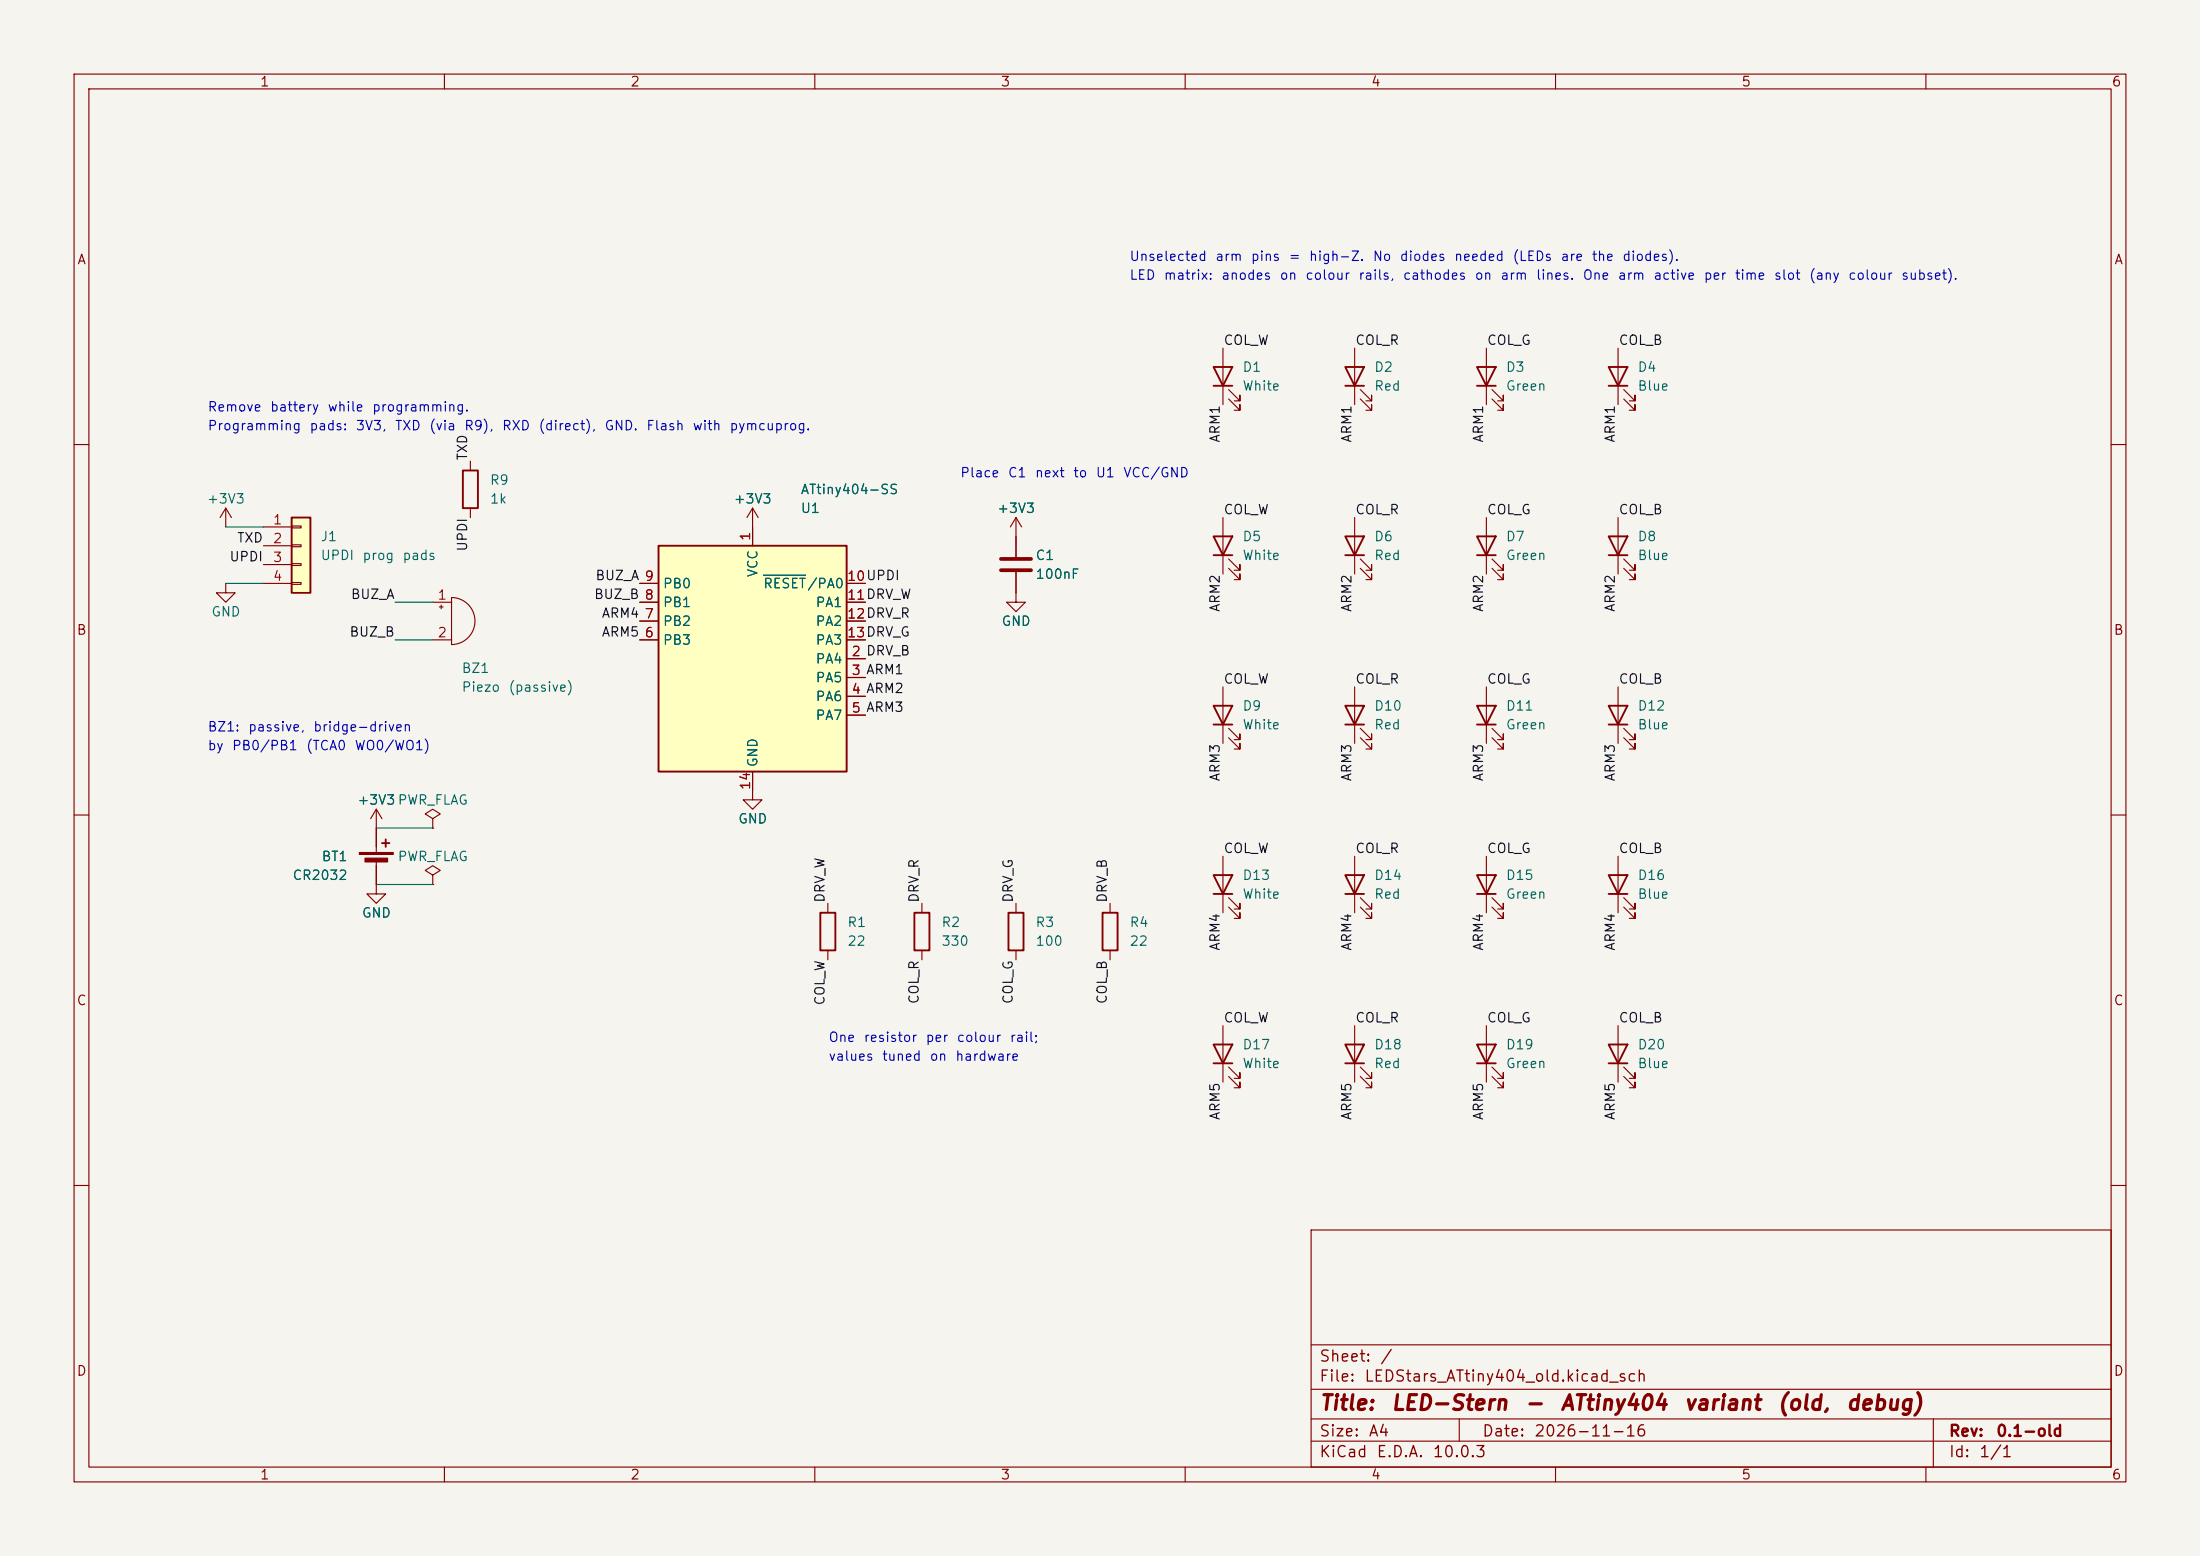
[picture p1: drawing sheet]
<svg xmlns="http://www.w3.org/2000/svg" width="297mm" height="210mm" viewBox="0 0 297 210" stroke-linecap="round" stroke-linejoin="round" font-family="sans-serif">
<path d="M0 0h297v210h-297z" fill="#f5f4ef" stroke="#f5f4ef" stroke-width=".14"/>
<g fill="none" stroke="#840000" stroke-width=".15">
<path d="M10 10h277v190h-277zM12 12h273v186h-273zM60 10v2M110 10v2M160 10v2M210 10v2M260 10v2M10 60h2M218.4 69.9v7.6M219.2 76.7l1.5 1.5v-.7v.7h-.7M219.2 75.4l1.5 1.6v-.8v.8h-.7M285 60h2"/>
<path d="M10 110h2M50.8 116.1v4.6h1.3l-1.3 1.2-1.3-1.2h1.3M50.8 109.2v5.9M50.8 109.2l-.8 1.3M50.8 109.2l.8 1.3M58.4 118.1l1-.6-1-.7-1 .7 1 .6v1.3M58.4 119.4h.1M200.7 115.6v7.6M285 110h2M201.4 122.4l1.5 1.6v-.8v.8h-.7M201.4 121.2l1.5 1.5v-.8v.8h-.7M10 160h2"/>
<path d="M177 166h108v32h-108zM285 160h2M60 198v2M110 198v2M160 198v2M177 194.5h108M177 191.5h108M177 187.5h108M177 181.5h108M197 191.5v3M210 198v2M260 198v2"/>
<path d="M261 191.5v6.5"/>
</g>
<path d="M217.2 72.4h2.5l-1.3 2.5zM217.2 74.9h2.5M51.6 113.8h1M52.1 113.3v1M199.4 118.1h2.5l-1.2 2.6zM199.4 120.7h2.5" fill="none" stroke="#840000" stroke-width=".25"/>
<g fill="#840000" stroke="#840000" stroke-width=".15">
<path d="M48.5 115.1h4.6v.2h-4.6z"/>
<path d="M49.3 115.8h3v.5h-3z"/>
</g>
<path d="M39.4 69.9h2.5v10.1h-2.5z" fill="#ffffc2"/>
<g fill="none" stroke="#840000" stroke-width=".25">
<path d="M181.6 49.5h2.5l-1.2 2.6zM181.6 52.1h2.5M217.2 49.5h2.5l-1.3 2.6zM217.2 52.1h2.5M39.4 69.9h2.5v10.1h-2.5zM163.8 72.4h2.6l-1.3 2.5zM163.8 74.9h2.6M181.6 72.4h2.5l-1.2 2.5zM181.6 74.9h2.5M163.8 95.3h2.6l-1.3 2.5zM163.8 97.8h2.6M181.6 95.3h2.5l-1.2 2.5z"/>
<path d="M181.6 97.8h2.5M199.4 95.3h2.5l-1.2 2.5zM199.4 97.8h2.5M217.2 95.3h2.5l-1.3 2.5zM217.2 97.8h2.5M163.8 118.1h2.6l-1.3 2.6zM217.2 118.1h2.5l-1.3 2.6zM110.7 123.2h2.1v5.1h-2.1zM123.4 123.2h2.1v5.1h-2.1zM136.1 123.2h2.1v5.1h-2.1zM148.8 123.2h2.1v5.1h-2.1zM163.8 120.7h2.6"/>
<path d="M217.2 120.7h2.5M163.8 141h2.6l-1.3 2.5zM163.8 143.5h2.6"/>
</g>
<g fill="none" stroke="#840000" stroke-width=".15">
<path d="M182.9 47v7.6M183.6 53.8l1.6 1.6v-.8v.8h-.8M183.6 52.6l1.6 1.5v-.8v.8h-.8M218.4 47v7.6M219.2 53.8l1.5 1.6v-.8v.8h-.7M219.2 52.6l1.5 1.5v-.8v.8h-.7M30.5 78.7v1.3h1.2l-1.2 1.3-1.3-1.3h1.3M35.6 71.1h3.8M35.6 73.7h3.8M35.6 76.2h3.8M35.6 78.7h3.8M39.4 71h1.2v.2h-1.2z"/>
<path d="M39.4 73.5h1.2v.3h-1.2zM39.4 76.1h1.2v.2h-1.2zM39.4 78.6h1.2v.3h-1.2zM137.2 77.2v4.1h1.2l-1.2 1.3-1.3-1.3h1.3M137.2 69.9v5.3M137.2 69.9l-.8 1.2M137.2 69.9l.7 1.2M165.1 69.9v7.6M165.9 76.7l1.5 1.5v-.7v.7h-.8M165.9 75.4l1.5 1.6v-.8v.8h-.8M182.9 69.9v7.6M183.6 76.7l1.6 1.5v-.7v.7h-.8"/>
<path d="M183.6 75.4l1.6 1.6v-.8v.8h-.8M165.1 92.7v7.6M165.9 99.6l1.5 1.5v-.8v.8h-.8M165.9 98.3l1.5 1.5v-.7v.7h-.8M182.9 92.7v7.6M183.6 99.6l1.6 1.5v-.8v.8h-.8M183.6 98.3l1.6 1.5v-.7v.7h-.8M200.7 92.7v7.6M201.4 99.6l1.5 1.5v-.8v.8h-.7M201.4 98.3l1.5 1.5v-.7v.7h-.7M218.4 92.7v7.6M219.2 99.6l1.5 1.5v-.8v.8h-.7"/>
<path d="M219.2 98.3l1.5 1.5v-.7v.7h-.7M101.6 106.7v1.3h1.3l-1.3 1.2-1.3-1.2h1.3M165.1 115.6v7.6M218.4 115.6v7.6M111.8 121.9v1.3M111.8 128.3v1.2M124.5 121.9v1.3M124.5 128.3v1.2M137.2 121.9v1.3M137.2 128.3v1.2M149.9 121.9v1.3M149.9 128.3v1.2"/>
<path d="M165.1 138.4v7.7M165.9 122.4l1.5 1.6v-.8v.8h-.8M165.9 121.2l1.5 1.5v-.8v.8h-.8M219.2 122.4l1.5 1.6v-.8v.8h-.7M219.2 121.2l1.5 1.5v-.8v.8h-.7M165.9 145.3l1.5 1.5v-.7v.7h-.8M165.9 144l1.5 1.5v-.7v.7h-.8"/>
</g>
<path d="M135.1 75.4h4.1M135.1 77h4.1" fill="none" stroke="#840000" stroke-width=".51"/>
<path d="M88.9 73.7h25.4v30.4h-25.4z" fill="#ffffc2"/>
<g fill="none" stroke="#840000" stroke-width=".25">
<path d="M163.8 49.5h2.6l-1.3 2.6zM163.8 52.1h2.6M199.4 49.5h2.5l-1.2 2.6zM199.4 52.1h2.5M62.5 63.5h2v5.1h-2zM88.9 73.7h25.4v30.4h-25.4zM199.4 72.4h2.5l-1.2 2.5zM199.4 74.9h2.5M181.6 118.1h2.5l-1.2 2.6zM181.6 120.7h2.5M181.6 141h2.5l-1.2 2.5zM181.6 143.5h2.5"/>
<path d="M199.4 141h2.5l-1.2 2.5zM199.4 143.5h2.5M217.2 141h2.5l-1.3 2.5zM217.2 143.5h2.5"/>
</g>
<g fill="none" stroke="#840000" stroke-width=".15">
<path d="M165.1 47v7.6M165.9 53.8l1.5 1.6v-.8v.8h-.8M165.9 52.6l1.5 1.5v-.8v.8h-.8M200.7 47v7.6M201.4 53.8l1.5 1.6v-.8v.8h-.7M201.4 52.6l1.5 1.5v-.8v.8h-.7M30.5 68.6l-.8 1.3M30.5 68.6l.7 1.3M30.5 68.6v2.5M63.5 62.2v1.3M63.5 68.6v1.3M86.4 78.7h2.5"/>
<path d="M101.6 68.6v5.1M101.6 68.6l-.8 1.3M101.6 68.6l.8 1.3M114.3 78.7h2.5M137.2 72.4v2.8M137.2 77.2v2.8M200.7 69.9v7.6M201.4 76.7l1.5 1.5v-.7v.7h-.7M201.4 75.4l1.5 1.6v-.8v.8h-.7M58.4 86.4h2.6M58.4 81.3h2.6M59.3 81.9h.5"/>
<path d="M59.6 81.7v.5M61 80.6a3.2 3.2 0 0 1 3.1 3.2 3.2 3.2 0 0 1-3.1 3.2zM86.4 86.4h2.5M86.4 83.8h2.5M86.4 81.3h2.5M114.3 88.9h2.5M114.3 91.4h2.5M114.3 94h2.5M114.3 96.5h2.5M114.3 86.4h2.5M114.3 83.8h2.5M114.3 81.3h2.5"/>
<path d="M50.8 111.8v2.5M50.8 116.8v2.6M58.4 110.5l1-.6-1-.7-1 .7 1 .6v1.3M58.4 111.8h.1M101.6 104.1v2.6M182.9 115.6v7.6M182.9 138.4v7.7M183.6 122.4l1.6 1.6v-.8v.8h-.8M183.6 121.2l1.6 1.5v-.8v.8h-.8M200.7 138.4v7.7M218.4 138.4v7.7M183.6 145.3l1.6 1.5v-.7v.7h-.8"/>
<path d="M183.6 144l1.6 1.5v-.7v.7h-.8M201.4 145.3l1.5 1.5v-.7v.7h-.7M201.4 144l1.5 1.5v-.7v.7h-.7M219.2 145.3l1.5 1.5v-.7v.7h-.7M219.2 144l1.5 1.5v-.7v.7h-.7"/>
</g>
<path d="M103.1 77.6h5.7" fill="none" stroke="#006464" stroke-width=".15"/>
<path d="M30.5 78.7h5.1M30.5 71.1h5.1M53.3 81.3h5.1M53.3 86.4h5.1M50.8 119.4h7.6M50.8 111.8h7.6" fill="none" stroke="#009600" stroke-width=".15"/>
<g font-size="2" fill="#840000">
<text x="178" y="190.8">Title:</text>
<text x="187.7" y="190.8">LED-Stern</text>
<text x="205.7" y="190.8">-</text>
<text x="210.5" y="190.8">ATtiny404</text>
<text x="227.2" y="190.8">variant</text>
<text x="239.8" y="190.8">(old,</text>
<text x="249.1" y="190.8">debug)</text>
</g>
<g font-size="1.5" fill="#840000">
<text x="178" y="184.2">Sheet:</text>
<text x="186.2" y="184.2">/</text>
<text x="178" y="186.9">File:</text>
<text x="184.1" y="186.9">LEDStars_ATtiny404_old.kicad_sch</text>
<text x="178" y="197.1">KiCad</text>
<text x="178" y="194.3">Size:</text>
<text x="184.7" y="194.3">A4</text>
<text x="185.7" y="197.1">E.D.A.</text>
<text x="193.3" y="197.1">10.0.3</text>
<text x="200" y="194.3">Date:</text>
<text x="207" y="194.3">2026-11-16</text>
<text x="263" y="194.3">Rev:</text>
<text x="263" y="197.1">Id:</text>
<text x="267.1" y="197.1">1/1</text>
<text x="269.4" y="194.3">0.1-old</text>
</g>
<g font-size="1.3" fill="#840000">
<text x="35" y="12">1</text>
<text x="85" y="12">2</text>
<text x="135" y="12">3</text>
<text x="185" y="12">4</text>
<text x="235" y="12">5</text>
<text x="285" y="12">6</text>
<text x="10.3" y="36">A</text>
<text x="285.3" y="36">A</text>
<text x="10.3" y="86">B</text>
<text x="285.3" y="86">B</text>
<text x="10.3" y="136">C</text>
<text x="285.3" y="136">C</text>
<text x="10.3" y="186">D</text>
<text x="285.3" y="186">D</text>
<text x="35" y="200">1</text>
<text x="85" y="200">2</text>
<text x="135" y="200">3</text>
<text x="185" y="200">4</text>
<text x="235" y="200">5</text>
<text x="285" y="200">6</text>
</g>
<g font-size="1.3" fill="#0000c2">
<text x="152.4" y="35.5">Unselected</text>
<text x="164" y="35.5">arm</text>
<text x="168.8" y="35.5">pins</text>
<text x="173.9" y="35.5">=</text>
<text x="176.6" y="35.5">high-Z.</text>
<text x="185.2" y="35.5">No</text>
<text x="188.9" y="35.5">diodes</text>
<text x="196.2" y="35.5">needed</text>
<text x="204.1" y="35.5">(LEDs</text>
<text x="210.6" y="35.5">are</text>
<text x="214.8" y="35.5">the</text>
<text x="218.9" y="35.5">diodes).</text>
<text x="152.4" y="38.1">LED</text>
<text x="157" y="38.1">matrix:</text>
<text x="164.8" y="38.1">anodes</text>
<text x="172.7" y="38.1">on</text>
<text x="176.1" y="38.1">colour</text>
<text x="183.3" y="38.1">rails,</text>
<text x="189.3" y="38.1">cathodes</text>
<text x="199" y="38.1">on</text>
<text x="202.5" y="38.1">arm</text>
<text x="207.3" y="38.1">lines.</text>
<text x="213.6" y="38.1">One</text>
<text x="218.3" y="38.1">arm</text>
<text x="223.1" y="38.1">active</text>
<text x="229.9" y="38.1">per</text>
<text x="234.1" y="38.1">time</text>
<text x="239.4" y="38.1">slot</text>
<text x="244.1" y="38.1">(any</text>
<text x="249.4" y="38.1">colour</text>
<text x="256.6" y="38.1">subset).</text>
<text x="27.9" y="55.9">Remove</text>
<text x="27.9" y="58.4">Programming</text>
<text x="36.4" y="55.9">battery</text>
<text x="41.7" y="58.4">pads:</text>
<text x="44.1" y="55.9">while</text>
<text x="47.9" y="58.4">3V3,</text>
<text x="50.1" y="55.9">programming.</text>
<text x="53.2" y="58.4">TXD</text>
<text x="57.8" y="58.4">(via</text>
<text x="62.6" y="58.4">R9),</text>
<text x="67.7" y="58.4">RXD</text>
<text x="72.6" y="58.4">(direct),</text>
<text x="81.5" y="58.4">GND.</text>
<text x="87.2" y="58.4">Flash</text>
<text x="93.4" y="58.4">with</text>
<text x="98.4" y="58.4">pymcuprog.</text>
<text x="129.5" y="64.7">Place</text>
<text x="136" y="64.7">C1</text>
<text x="139.6" y="64.7">next</text>
<text x="144.8" y="64.7">to</text>
<text x="147.8" y="64.7">U1</text>
<text x="151.5" y="64.7">VCC/GND</text>
<text x="27.9" y="101.6">by</text>
<text x="27.9" y="99">BZ1:</text>
<text x="31.2" y="101.6">PB0/PB1</text>
<text x="33.4" y="99">passive,</text>
<text x="41.2" y="101.6">(TCA0</text>
<text x="42.2" y="99">bridge-driven</text>
<text x="47.8" y="101.6">WO0/WO1)</text>
<text x="111.8" y="143.5">values</text>
<text x="111.8" y="140.9">One</text>
<text x="116.5" y="140.9">resistor</text>
<text x="119" y="143.5">tuned</text>
<text x="124.9" y="140.9">per</text>
<text x="125.4" y="143.5">on</text>
<text x="128.9" y="143.5">hardware</text>
<text x="129.1" y="140.9">colour</text>
<text x="136.2" y="140.9">rail;</text>
</g>
<g font-size="1.3" fill="#0f0f0f">
<text x="165.1" y="46.9">COL_W</text>
<text x="182.9" y="46.9">COL_R</text>
<text x="200.7" y="46.9">COL_G</text>
<text x="218.4" y="46.9">COL_B</text>
<text x="165" y="59.8" transform="rotate(-90 165 59.8)">ARM1</text>
<text x="182.8" y="59.8" transform="rotate(-90 182.8 59.8)">ARM1</text>
<text x="200.5" y="59.8" transform="rotate(-90 200.5 59.8)">ARM1</text>
<text x="218.3" y="59.8" transform="rotate(-90 218.3 59.8)">ARM1</text>
<text x="63.4" y="62.2" transform="rotate(-90 63.4 62.2)">TXD</text>
<text x="165.1" y="69.7">COL_W</text>
<text x="182.9" y="69.7">COL_R</text>
<text x="200.7" y="69.7">COL_G</text>
<text x="218.4" y="69.7">COL_B</text>
<text x="30.9" y="76.1">UPDI</text>
<text x="31.9" y="73.5">TXD</text>
<text x="63.4" y="74.5" transform="rotate(-90 63.4 74.5)">UPDI</text>
<text x="47.3" y="81.2">BUZ_A</text>
<text x="80.1" y="81.2">BUZ_B 8</text>
<text x="80.3" y="78.6">BUZ_A 9</text>
<text x="81.1" y="83.7">ARM4</text>
<text x="165" y="82.7" transform="rotate(-90 165 82.7)">ARM2</text>
<text x="182.8" y="82.7" transform="rotate(-90 182.8 82.7)">ARM2</text>
<text x="200.5" y="82.7" transform="rotate(-90 200.5 82.7)">ARM2</text>
<text x="218.3" y="82.7" transform="rotate(-90 218.3 82.7)">ARM2</text>
<text x="47.1" y="86.2">BUZ_B</text>
<text x="81.1" y="86.2">ARM5</text>
<text x="165.1" y="92.6">COL_W</text>
<text x="182.9" y="92.6">COL_R</text>
<text x="200.7" y="92.6">COL_G</text>
<text x="218.4" y="92.6">COL_B</text>
<text x="165" y="105.6" transform="rotate(-90 165 105.6)">ARM3</text>
<text x="182.8" y="105.6" transform="rotate(-90 182.8 105.6)">ARM3</text>
<text x="200.5" y="105.6" transform="rotate(-90 200.5 105.6)">ARM3</text>
<text x="218.3" y="105.6" transform="rotate(-90 218.3 105.6)">ARM3</text>
<text x="165.1" y="115.4">COL_W</text>
<text x="182.9" y="115.4">COL_R</text>
<text x="200.7" y="115.4">COL_G</text>
<text x="218.4" y="115.4">COL_B</text>
<text x="111.6" y="121.9" transform="rotate(-90 111.6 121.9)">DRV_W</text>
<text x="124.3" y="121.9" transform="rotate(-90 124.3 121.9)">DRV_R</text>
<text x="137" y="121.9" transform="rotate(-90 137 121.9)">DRV_G</text>
<text x="149.7" y="121.9" transform="rotate(-90 149.7 121.9)">DRV_B</text>
<text x="165" y="128.4" transform="rotate(-90 165 128.4)">ARM4</text>
<text x="182.8" y="128.4" transform="rotate(-90 182.8 128.4)">ARM4</text>
<text x="200.5" y="128.4" transform="rotate(-90 200.5 128.4)">ARM4</text>
<text x="218.3" y="128.4" transform="rotate(-90 218.3 128.4)">ARM4</text>
<text x="111.6" y="135.8" transform="rotate(-90 111.6 135.8)">COL_W</text>
<text x="124.3" y="135.6" transform="rotate(-90 124.3 135.6)">COL_R</text>
<text x="137" y="135.6" transform="rotate(-90 137 135.6)">COL_G</text>
<text x="149.7" y="135.6" transform="rotate(-90 149.7 135.6)">COL_B</text>
<text x="165.1" y="138.3">COL_W</text>
<text x="182.9" y="138.3">COL_R</text>
<text x="200.7" y="138.3">COL_G</text>
<text x="218.4" y="138.3">COL_B</text>
<text x="165" y="151.3" transform="rotate(-90 165 151.3)">ARM5</text>
<text x="182.8" y="151.3" transform="rotate(-90 182.8 151.3)">ARM5</text>
<text x="200.5" y="151.3" transform="rotate(-90 200.5 151.3)">ARM5</text>
<text x="218.3" y="151.3" transform="rotate(-90 218.3 151.3)">ARM5</text>
</g>
<g font-size="1.3" fill="#006464">
<text x="167.6" y="50.5">D1</text>
<text x="167.6" y="53">White</text>
<text x="185.4" y="50.5">D2</text>
<text x="185.4" y="53">Red</text>
<text x="203.2" y="50.5">D3</text>
<text x="203.2" y="53">Green</text>
<text x="221" y="50.5">D4</text>
<text x="221" y="53">Blue</text>
<text x="66" y="65.7">R9</text>
<text x="27.8" y="68.3">+3V3</text>
<text x="66" y="68.3">1k</text>
<text x="99" y="68.3">+3V3</text>
<text x="108" y="69.6">U1</text>
<text x="108" y="67">ATtiny404-SS</text>
<text x="134.5" y="69.6">+3V3</text>
<text x="43.2" y="73.4">J1</text>
<text x="43.2" y="75.9">UPDI</text>
<text x="48.8" y="75.9">prog</text>
<text x="54.2" y="75.9">pads</text>
<text x="102.6" y="78" transform="rotate(-90 102.6 78)">VCC</text>
<text x="139.7" y="75.9">C1</text>
<text x="167.6" y="73.4">D5</text>
<text x="167.6" y="75.9">White</text>
<text x="185.4" y="73.4">D6</text>
<text x="185.4" y="75.9">Red</text>
<text x="203.2" y="73.4">D7</text>
<text x="203.2" y="75.9">Green</text>
<text x="221" y="73.4">D8</text>
<text x="221" y="75.9">Blue</text>
<text x="28.4" y="83.5">GND</text>
<text x="89.4" y="82.3">PB1</text>
<text x="89.4" y="79.7">PB0</text>
<text x="102.9" y="79.7">RESET/PA0</text>
<text x="110" y="82.3">PA1</text>
<text x="139.7" y="78.4">100nF</text>
<text x="89.4" y="87.3">PB3</text>
<text x="89.4" y="84.8">PB2</text>
<text x="110" y="89.9">PA4</text>
<text x="110" y="84.8">PA2</text>
<text x="110" y="87.3">PA3</text>
<text x="135.1" y="84.8">GND</text>
<text x="62.2" y="93.7">Piezo</text>
<text x="62.2" y="91.1">BZ1</text>
<text x="68.6" y="93.7">(passive)</text>
<text x="110" y="92.4">PA5</text>
<text x="110" y="95">PA6</text>
<text x="110" y="97.5">PA7</text>
<text x="167.6" y="96.2">D9</text>
<text x="167.6" y="98.8">White</text>
<text x="185.4" y="96.2">D10</text>
<text x="185.4" y="98.8">Red</text>
<text x="203.2" y="96.2">D11</text>
<text x="203.2" y="98.8">Green</text>
<text x="221" y="96.2">D12</text>
<text x="221" y="98.8">Blue</text>
<text x="102.6" y="103.6" transform="rotate(-90 102.6 103.6)">GND</text>
<text x="48.2" y="108.9">+3V3PWR_FLAG</text>
<text x="48.2" y="108.9">+3V3</text>
<text x="99.6" y="111.5">GND</text>
<text x="39.4" y="119.1">CR2032</text>
<text x="43.3" y="116.5">BT1</text>
<text x="53.6" y="116.5">PWR_FLAG</text>
<text x="167.6" y="119.1">D13</text>
<text x="185.4" y="119.1">D14</text>
<text x="203.2" y="119.1">D15</text>
<text x="221" y="119.1">D16</text>
<text x="48.8" y="124.2">GND</text>
<text x="114.3" y="125.4">R1</text>
<text x="127" y="125.4">R2</text>
<text x="139.7" y="125.4">R3</text>
<text x="152.4" y="125.4">R4</text>
<text x="167.6" y="121.6">White</text>
<text x="185.4" y="121.6">Red</text>
<text x="203.2" y="121.6">Green</text>
<text x="221" y="121.6">Blue</text>
<text x="114.3" y="128">22</text>
<text x="127" y="128">330</text>
<text x="139.7" y="128">100</text>
<text x="152.4" y="128">22</text>
<text x="167.6" y="141.9">D17</text>
<text x="185.4" y="141.9">D18</text>
<text x="203.2" y="141.9">D19</text>
<text x="221" y="141.9">D20</text>
<text x="167.6" y="144.5">White</text>
<text x="185.4" y="144.5">Red</text>
<text x="203.2" y="144.5">Green</text>
<text x="221" y="144.5">Blue</text>
</g>
<g font-size="1.3" fill="#a90000">
<text x="36.8" y="71.1">1</text>
<text x="36.8" y="73.6">2</text>
<text x="36.8" y="76.2">3</text>
<text x="101.6" y="73.1" transform="rotate(-90 101.6 73.1)">1</text>
<text x="36.8" y="78.7">4</text>
<text x="59" y="81.3">1</text>
<text x="86.9" y="83.8">7</text>
<text x="86.9" y="81.3">8</text>
<text x="86.9" y="78.7">9</text>
<text x="114.3" y="78.7">10UPDI</text>
<text x="114.3" y="81.3">11DRV_W</text>
<text x="114.3" y="83.8">12DRV_R</text>
<text x="114.3" y="78.7">10</text>
<text x="114.3" y="81.3">11</text>
<text x="114.3" y="83.8">12</text>
<text x="59" y="86.3">2</text>
<text x="86.9" y="86.3">6</text>
<text x="114.3" y="86.3">13DRV_G</text>
<text x="114.3" y="86.3">13</text>
<text x="114.9" y="88.9">2 DRV_B</text>
<text x="114.9" y="88.9">2</text>
<text x="114.9" y="91.4">3 ARM1</text>
<text x="114.9" y="94">4 ARM2</text>
<text x="114.9" y="91.4">3</text>
<text x="114.9" y="94">4</text>
<text x="114.9" y="96.5">5 ARM3</text>
<text x="114.9" y="96.5">5</text>
<text x="101.6" y="106.7" transform="rotate(-90 101.6 106.7)">14</text>
</g>
</svg>
